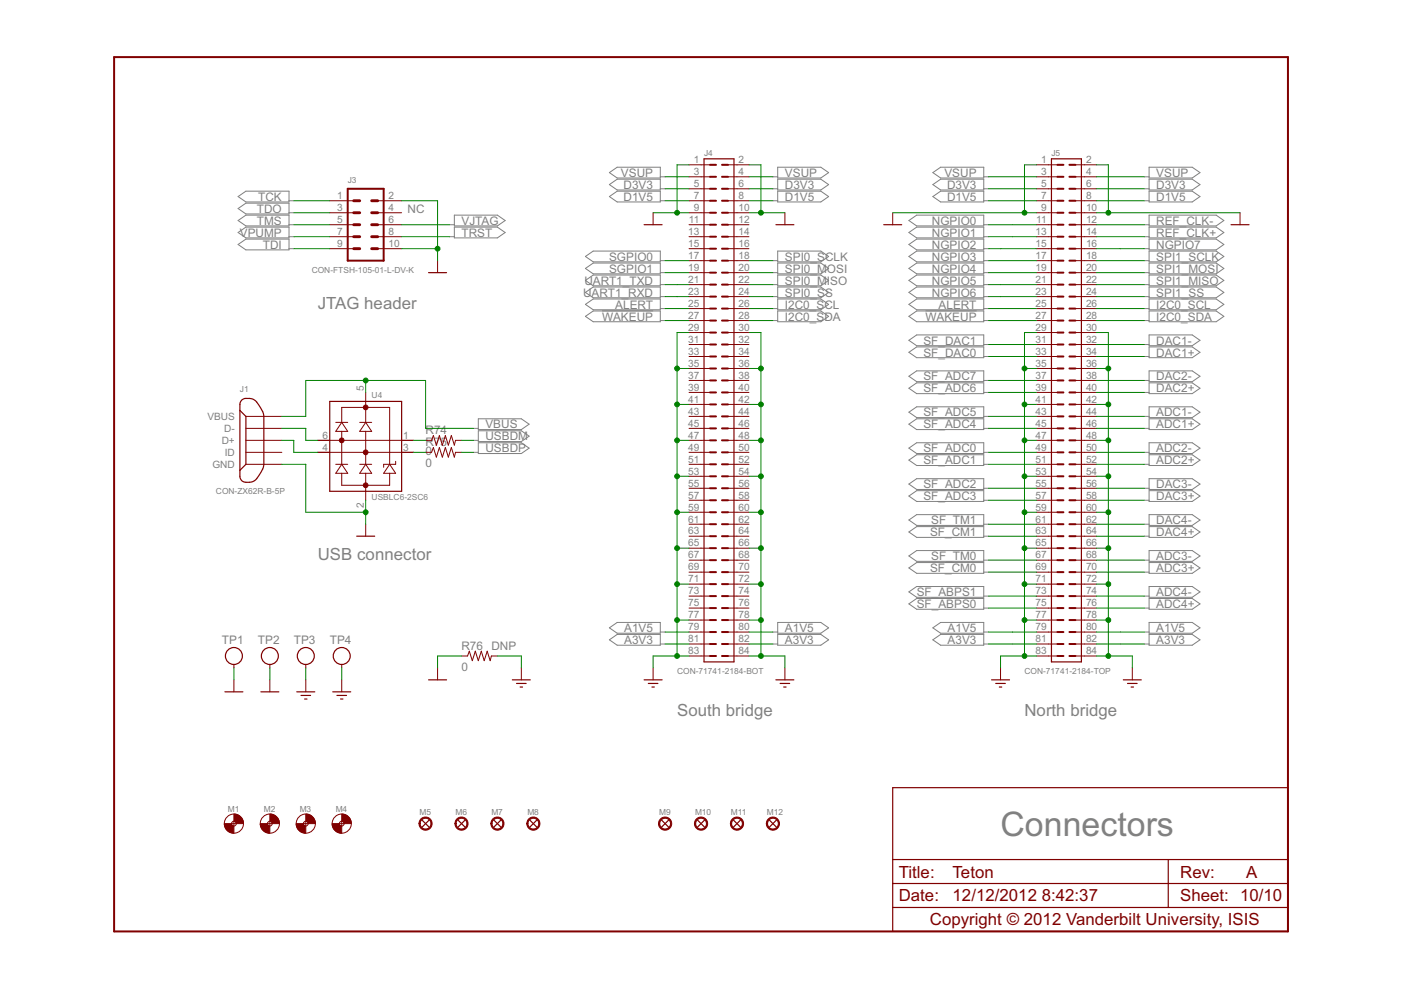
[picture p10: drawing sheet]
<svg xmlns="http://www.w3.org/2000/svg" width="297mm" height="210mm" viewBox="0 0 297 210" stroke-linecap="round" stroke-linejoin="round" font-family="sans-serif">
<g fill="none" stroke="#808080" stroke-width=".21">
<path d="M129.2 36.6l1.7-1.1h9.1v2.2h-9.1zM129.2 39.1l1.7-1.1h9.1v2.3h-9.1zM140 37.5h1M163.9 37.5h1M164.9 35.5h9.1l1.7 1.1-1.7 1.1h-9.1zM164.9 38h9.1l1.7 1.1-1.7 1.2h-9.1zM197.8 36.6l1.6-1.1h9.2v2.2h-9.2zM197.8 39.1l1.6-1.1h9.2v2.3h-9.2zM208.6 37.5h1M242.6 37.5h1M243.6 35.5h9.2l1.6 1.1-1.6 1.1h-9.2zM243.6 38h9.2l1.6 1.1-1.6 1.2h-9.2z"/>
<path d="M50.5 41.7l1.6-1.2h9.2v2.3h-9.2zM50.5 46.8l1.6-1.2h9.2v2.3h-9.2zM50.5 44.2l1.6-1.1h9.2v2.3h-9.2zM50.5 49.3l1.6-1.1h9.2v2.2h-9.2zM50.5 51.8l1.6-1.1h9.2v2.3h-9.2zM61.3 42.6h1M61.3 45.1h1M61.3 47.6h1M61.3 50.2h1M61.3 52.7h1M95.3 47.6h1M95.3 50.2h1"/>
<path d="M96.3 45.6h9.2l1.6 1.2-1.6 1.1h-9.2zM96.3 48.2h9.2l1.6 1.1-1.6 1.1h-9.2zM124.1 54.4l1.7-1.2h14.2v2.3h-14.2zM124.1 56.9l1.7-1.1h14.2v2.3h-14.2zM124.1 59.5l1.7-1.2h14.2v2.3h-14.2zM129.2 41.7l1.7-1.2h9.1v2.3h-9.1zM140 40h1M140 42.6h1M140 55.3h1M140 57.8h1M163.9 40h1M163.9 42.6h1"/>
<path d="M163.9 55.3h1M163.9 57.8h1M164.9 40.5h9.1l1.7 1.2-1.7 1.1h-9.1zM164.9 53.2h9.1l1.7 1.2-1.7 1.1h-9.1zM164.9 55.8h9.1l1.7 1.1-1.7 1.2h-9.1zM164.9 58.3h9.1l1.7 1.2-1.7 1.1h-9.1zM192.7 46.8l1.7-1.2h14.2v2.3h-14.2zM192.7 49.3l1.7-1.1h14.2v2.2h-14.2zM192.7 51.8l1.7-1.1h14.2v2.3h-14.2zM192.7 54.4l1.7-1.2h14.2v2.3h-14.2zM192.7 56.9l1.7-1.1h14.2v2.3h-14.2zM192.7 59.5l1.7-1.2h14.2v2.3h-14.2z"/>
<path d="M197.8 41.7l1.6-1.2h9.2v2.3h-9.2zM208.6 40h1M208.6 42.6h1M208.6 47.6h1M208.6 50.2h1M208.6 52.7h1M208.6 55.3h1M208.6 57.8h1M242.6 40h1M242.6 42.6h1M242.6 47.6h1M242.6 50.2h1"/>
<path d="M242.6 52.7h1M242.6 55.3h1M242.6 57.8h1M243.6 40.5h9.2l1.6 1.2-1.6 1.1h-9.2zM243.6 45.6h14.3l1.6 1.2-1.6 1.1h-14.3zM243.6 48.2h14.3l1.6 1.1-1.6 1.1h-14.3zM243.6 50.7h14.3l1.6 1.1-1.6 1.2h-14.3zM243.6 53.2h14.3l1.6 1.2-1.6 1.1h-14.3zM243.6 55.8h14.3l1.6 1.1-1.6 1.2h-14.3zM243.6 58.3h14.3l1.6 1.2-1.6 1.1h-14.3zM124.1 62l1.7-1.1h14.2v2.2h-14.2zM124.1 64.5l1.7-1.1h14.2v2.3h-14.2z"/>
<path d="M124.1 67.1l1.7-1.2h14.2v2.3h-14.2zM140 65.4h1M140 68h1M140 62.9h1M140 60.3h1M163.9 65.4h1M163.9 68h1M163.9 62.9h1M163.9 60.3h1M164.9 60.9h9.1l1.7 1.1-1.7 1.1h-9.1zM164.9 63.4h9.1l1.7 1.1-1.7 1.2h-9.1zM164.9 65.9h9.1l1.7 1.2-1.7 1.1h-9.1z"/>
<path d="M192.7 62l1.7-1.1h14.2v2.2h-14.2zM192.7 64.5l1.7-1.1h14.2v2.3h-14.2zM192.7 67.1l1.7-1.2h14.2v2.3h-14.2zM192.7 72.2l1.7-1.2h14.2v2.3h-14.2zM192.7 74.7l1.7-1.1h14.2v2.2h-14.2zM192.7 79.8l1.7-1.2h14.2v2.3h-14.2zM208.6 75.6h1M208.6 73h1M208.6 65.4h1M208.6 68h1M208.6 62.9h1M208.6 60.3h1"/>
<path d="M242.6 75.6h1M242.6 73h1M242.6 65.4h1M242.6 68h1M242.6 62.9h1M242.6 60.3h1M243.6 60.9h14.3l1.6 1.1-1.6 1.1h-14.3zM243.6 63.4h14.3l1.6 1.1-1.6 1.2h-14.3zM243.6 65.9h14.3l1.6 1.2-1.6 1.1h-14.3zM243.6 71h9.2l1.6 1.2-1.6 1.1h-9.2zM243.6 73.6h9.2l1.6 1.1-1.6 1.1h-9.2zM243.6 78.6h9.2l1.6 1.2-1.6 1.1h-9.2z"/>
<path d="M100.4 95.9h1M100.4 90.8h1M100.4 93.4h1M101.4 93.9h9.1l1.7 1.1-1.7 1.2h-9.1zM101.4 88.8h9.1l1.7 1.1-1.7 1.2h-9.1zM101.4 91.3h9.1l1.7 1.2-1.7 1.1h-9.1zM192.7 82.3l1.7-1.1h14.2v2.3h-14.2zM192.7 87.4l1.7-1.1h14.2v2.2h-14.2zM192.7 89.9l1.7-1.1h14.2v2.3h-14.2zM192.7 95l1.7-1.1h14.2v2.3h-14.2zM192.7 97.6l1.7-1.2h14.2v2.3h-14.2zM208.6 83.2h1"/>
<path d="M208.6 80.7h1M208.6 98.4h1M208.6 95.9h1M208.6 90.8h1M208.6 88.3h1M242.6 83.2h1M242.6 80.7h1M242.6 98.4h1M242.6 95.9h1M242.6 90.8h1M242.6 88.3h1M243.6 81.2h9.2l1.6 1.1-1.6 1.2h-9.2z"/>
<path d="M243.6 86.3h9.2l1.6 1.1-1.6 1.1h-9.2zM243.6 88.8h9.2l1.6 1.1-1.6 1.2h-9.2zM243.6 93.9h9.2l1.6 1.1-1.6 1.2h-9.2zM243.6 96.4h9.2l1.6 1.2-1.6 1.1h-9.2zM192.7 102.6l1.7-1.1h14.2v2.3h-14.2zM192.7 105.2l1.7-1.2h14.2v2.3h-14.2zM192.7 110.3l1.7-1.2h14.2v2.3h-14.2zM192.7 112.8l1.7-1.1h14.2v2.2h-14.2zM192.7 117.9l1.7-1.2h14.2v2.3h-14.2zM208.6 113.7h1M208.6 111.1h1M208.6 106.1h1"/>
<path d="M208.6 103.5h1M208.6 118.8h1M242.6 113.7h1M242.6 111.1h1M242.6 106.1h1M242.6 103.5h1M242.6 118.8h1M243.6 101.5h9.2l1.6 1.1-1.6 1.2h-9.2zM243.6 104h9.2l1.6 1.2-1.6 1.1h-9.2zM243.6 109.1h9.2l1.6 1.2-1.6 1.1h-9.2zM243.6 111.7h9.2l1.6 1.1-1.6 1.1h-9.2zM243.6 116.7h9.2l1.6 1.2-1.6 1.1h-9.2z"/>
<path d="M243.6 119.3h9.2l1.6 1.1-1.6 1.2h-9.2zM129.2 133.1l1.7-1.1h9.1v2.3h-9.1zM129.2 135.7l1.7-1.2h9.1v2.3h-9.1zM140 136.5h1M140 134h1M163.9 136.5h1M163.9 134h1M164.9 132h9.1l1.7 1.1-1.7 1.2h-9.1zM164.9 134.5h9.1l1.7 1.2-1.7 1.1h-9.1zM192.7 120.4l1.7-1.1h14.2v2.3h-14.2zM192.7 125.5l1.7-1.1h14.2v2.2h-14.2zM192.7 128l1.7-1.1h14.2v2.3h-14.2z"/>
<path d="M197.8 135.7l1.6-1.2h9.2v2.3h-9.2zM197.8 133.1l1.6-1.1h9.2v2.3h-9.2zM208.6 136.5h1M208.6 134h1M208.6 128.9h1M208.6 126.4h1M208.6 121.3h1M242.6 136.5h1M242.6 134h1M242.6 128.9h1M242.6 126.4h1M242.6 121.3h1"/>
<path d="M243.6 124.4h9.2l1.6 1.1-1.6 1.1h-9.2zM243.6 134.5h9.2l1.6 1.2-1.6 1.1h-9.2zM243.6 132h9.2l1.6 1.1-1.6 1.2h-9.2zM243.6 126.9h9.2l1.6 1.1-1.6 1.2h-9.2z"/>
</g>
<g fill="none" stroke="#800000" stroke-width=".25">
<path d="M149.3 33.7h6.3v106.6h-6.3zM222.9 33.7h6.4v106.6h-6.4zM90.9 57.8h3.8M136.6 47.6h3.8M164.5 47.6h3.8M187.4 47.6h3.8M261 47.6h3.8M50.9 87l1.2 1.3v10.1l-1.2 1.3M51.3 84.8a2.56 2.56 0 0 1 3.6 1.1l.8 1.4 .2 1v10.1a6.1 6.1 0 0 1-2.3 3.7 1.91 1.91 0 0 1-2.7-.8v-15.6l.1-.5zM69.9 85.1h15.3v19.1h-15.3zM75.6 113.7h3.8M47.7 146.7h3.8"/>
<path d="M55.3 146.7h3.8M62.9 146.7h3.8M63.8 147.4h2M64.6 148.2h.5M70.5 146.7h3.9M71.4 147.4h2.1M72.2 148.2h.5M90.9 144.1h3.8M108.6 144.1h3.8M109.5 144.9h2M110.3 145.7h.5M136.6 144.1h3.8"/>
<path d="M137.5 144.9h2M138.2 145.7h.5M164.5 144.1h3.8M165.4 144.9h2M166.2 145.7h.5M210.2 144.1h3.8M211.1 144.9h2M211.9 145.7h.5M238.2 144.1h3.8M239.1 144.9h2M239.8 145.7h.5M89.5 173.9l1.5 1.5"/>
<path d="M91 173.9l-1.5 1.5M97.1 173.9l1.5 1.5M98.6 173.9l-1.5 1.5M104.7 173.9l1.5 1.5M106.2 173.9l-1.5 1.5M112.3 173.9l1.5 1.5M113.8 173.9l-1.5 1.5M140.3 173.9l1.5 1.5M141.8 173.9l-1.5 1.5M147.9 173.9l1.5 1.5M149.4 173.9l-1.5 1.5M155.5 173.9l1.5 1.5"/>
<path d="M157 173.9l-1.5 1.5M163.1 173.9l1.5 1.5M164.6 173.9l-1.5 1.5M189.3 167h83.8v30.5h-83.8zM189.3 192.4h83.8M189.3 187.3h83.8M189.3 182.2h83.8M247.7 182.2v10.2"/>
<circle cx="49.6" cy="139.1" r="1.8"/>
<circle cx="57.2" cy="139.1" r="1.8"/>
<circle cx="64.8" cy="139.1" r="1.8"/>
<circle cx="72.5" cy="139.1" r="1.8"/>
</g>
<g fill="none" stroke="#800000" stroke-width=".21">
<path d="M146.1 34.9h4.4M146.1 37.5h4.4M154.3 34.9h4.5M154.3 37.5h4.5M219.8 34.9h4.4M219.8 37.5h4.4M228 34.9h4.5M228 37.5h4.5M69.9 42.6h5.1M69.9 45.1h5.1M69.9 47.6h5.1M69.9 50.2h5.1"/>
<path d="M69.9 52.7h5.1M80.1 42.6h5.1M80.1 45.1h5.1M80.1 47.6h5.1M80.1 50.2h5.1M80.1 52.7h5.1M92.8 55.3v2.5M138.5 45.1v2.5M146.1 40h4.4M146.1 42.6h4.4M146.1 45.1h4.4M146.1 47.6h4.4"/>
<path d="M146.1 50.2h4.4M146.1 52.7h4.4M146.1 55.3h4.4M146.1 57.8h4.4M154.3 40h4.5M154.3 42.6h4.5M154.3 45.1h4.5M154.3 47.6h4.5M154.3 50.2h4.5M154.3 52.7h4.5M154.3 55.3h4.5M154.3 57.8h4.5"/>
<path d="M166.4 45.1v2.5M189.3 45.1v2.5M219.8 40h4.4M219.8 42.6h4.4M219.8 45.1h4.4M219.8 47.6h4.4M219.8 50.2h4.4M219.8 52.7h4.4M219.8 55.3h4.4M219.8 57.8h4.4M228 40h4.5M228 42.6h4.5"/>
<path d="M228 45.1h4.5M228 47.6h4.5M228 50.2h4.5M228 52.7h4.5M228 55.3h4.5M228 57.8h4.5M262.9 45.1v2.5M146.1 60.3h4.4M146.1 62.9h4.4M146.1 65.4h4.4M146.1 68h4.4M146.1 70.5h4.4"/>
<path d="M146.1 73h4.4M146.1 75.6h4.4M146.1 78.1h4.4M154.3 60.3h4.5M154.3 62.9h4.5M154.3 65.4h4.5M154.3 68h4.5M154.3 70.5h4.5M154.3 73h4.5M154.3 75.6h4.5M154.3 78.1h4.5M219.8 60.3h4.4"/>
<path d="M219.8 62.9h4.4M219.8 65.4h4.4M219.8 68h4.4M219.8 70.5h4.4M219.8 73h4.4M219.8 75.6h4.4M219.8 78.1h4.4M228 60.3h4.5M228 62.9h4.5M228 65.4h4.5M228 68h4.5M228 70.5h4.5"/>
<path d="M228 73h4.5M228 75.6h4.5M228 78.1h4.5M52.1 88.3h7.7M52.1 90.8h7.7M52.1 93.4h7.7M52.1 95.9h7.7M52.1 98.4h7.7M67.4 93.4h20.3M67.4 95.9h20.3M71.2 98.4h2.5M71.2 89.6h2.5"/>
<path d="M72.5 89.6l1.2 1.9h-2.5zM72.5 98.4l1.2 2h-2.5zM72.5 89.6v-3.2h10.1v12M72.5 91.5v6.9M76.3 98.4h2.5M76.3 89.6h2.5M77.5 89.6l1.3 1.9h-2.5zM77.5 98.4l1.3 2h-2.5zM77.5 83.2v6.4M77.5 91.5v6.9M82.6 98.4l1.3 2h-2.6zM83.9 97.8v.6h-2.6v.7"/>
<path d="M90.2 93.4h1.3l.4-1 .6 2 .7-2 .6 2 .6-2 .7 2 .6-2 .6 2 .3-1h1.3M90.2 95.9h1.3l.4-1 .6 2 .7-2 .6 2 .6-2 .7 2 .6-2 .6 2 .3-1h1.3M146.1 80.7h4.4M146.1 83.2h4.4M146.1 85.7h4.4M146.1 88.3h4.4M146.1 90.8h4.4M146.1 93.4h4.4M146.1 95.9h4.4M146.1 98.4h4.4M154.3 80.7h4.5M154.3 83.2h4.5"/>
<path d="M154.3 85.7h4.5M154.3 88.3h4.5M154.3 90.8h4.5M154.3 93.4h4.5M154.3 95.9h4.5M154.3 98.4h4.5M219.8 80.7h4.4M219.8 83.2h4.4M219.8 85.7h4.4M219.8 88.3h4.4M219.8 90.8h4.4M219.8 93.4h4.4"/>
<path d="M219.8 95.9h4.4M219.8 98.4h4.4M228 80.7h4.5M228 83.2h4.5M228 85.7h4.5M228 88.3h4.5M228 90.8h4.5M228 93.4h4.5M228 95.9h4.5M228 98.4h4.5M72.5 100.4v2.5h10.1v-2.5M77.5 100.4v5.7"/>
<path d="M77.5 111.1v2.6M146.1 101h4.4M146.1 103.5h4.4M146.1 106.1h4.4M146.1 108.6h4.4M146.1 111.1h4.4M146.1 113.7h4.4M146.1 116.2h4.4M146.1 118.8h4.4M154.3 101h4.5M154.3 103.5h4.5M154.3 106.1h4.5"/>
<path d="M154.3 108.6h4.5M154.3 111.1h4.5M154.3 113.7h4.5M154.3 116.2h4.5M154.3 118.8h4.5M219.8 101h4.4M219.8 103.5h4.4M219.8 106.1h4.4M219.8 108.6h4.4M219.8 111.1h4.4M219.8 113.7h4.4M219.8 116.2h4.4"/>
<path d="M219.8 118.8h4.4M228 101h4.5M228 103.5h4.5M228 106.1h4.5M228 108.6h4.5M228 111.1h4.5M228 113.7h4.5M228 116.2h4.5M228 118.8h4.5M97.9 139.1h1.2l.4-1 .6 2 .7-2 .6 2 .6-2 .7 2 .6-2 .6 2 .3-1h1.3M146.1 121.3h4.4M146.1 123.8h4.4"/>
<path d="M146.1 126.4h4.4M146.1 128.9h4.4M146.1 131.5h4.4M146.1 134h4.4M146.1 136.5h4.4M146.1 139.1h4.4M154.3 121.3h4.5M154.3 123.8h4.5M154.3 126.4h4.5M154.3 128.9h4.5M154.3 131.5h4.5M154.3 134h4.5"/>
<path d="M154.3 136.5h4.5M154.3 139.1h4.5M219.8 121.3h4.4M219.8 123.8h4.4M219.8 126.4h4.4M219.8 128.9h4.4M219.8 131.5h4.4M219.8 134h4.4M219.8 136.5h4.4M219.8 139.1h4.4M228 121.3h4.5M228 123.8h4.5"/>
<path d="M228 126.4h4.5M228 128.9h4.5M228 131.5h4.5M228 134h4.5M228 136.5h4.5M228 139.1h4.5M49.6 140.8v.8M49.6 144.1v2.6M57.2 140.8v.8M57.2 144.1v2.6M64.8 140.8v.8M64.8 144.1v2.6"/>
<path d="M72.5 140.8v.8M72.5 144.1v2.6M92.8 141.6v2.5M110.5 141.6v2.5M138.5 141.6v2.5M166.4 141.6v2.5M212.1 141.6v2.5M240.1 141.6v2.5M49.1 174.6h1M49.6 174.1v1M56.7 174.6h1M57.2 174.1v1"/>
<path d="M64.3 174.6h1M64.8 174.1v1M71.9 174.6h1.1M72.5 174.1v1"/>
<circle cx="49.6" cy="174.6" r="2.03"/>
<circle cx="49.6" cy="174.6" r=".51"/>
<circle cx="57.2" cy="174.6" r="2.03"/>
<circle cx="57.2" cy="174.6" r=".51"/>
<circle cx="64.8" cy="174.6" r="2.03"/>
<circle cx="64.8" cy="174.6" r=".51"/>
<circle cx="72.5" cy="174.6" r="2.03"/>
<circle cx="72.5" cy="174.6" r=".51"/>
</g>
<g fill="none" stroke="#800000" stroke-width=".42">
<path d="M24.2 12.1h248.9v185.4h-248.9zM150.5 34.9h1.3M150.5 37.5h1.3M153.1 34.9h1.2M153.1 37.5h1.2M224.2 34.9h1.3M224.2 37.5h1.3M226.7 34.9h1.3M226.7 37.5h1.3M73.7 40h7.6v15.3h-7.6zM150.5 40h1.3M150.5 42.6h1.3"/>
<path d="M150.5 45.1h1.3M150.5 47.6h1.3M150.5 50.2h1.3M150.5 52.7h1.3M150.5 55.3h1.3M150.5 57.8h1.3M153.1 40h1.2M153.1 42.6h1.2M153.1 45.1h1.2M153.1 47.6h1.2M153.1 50.2h1.2M153.1 52.7h1.2"/>
<path d="M153.1 55.3h1.2M153.1 57.8h1.2M224.2 40h1.3M224.2 42.6h1.3M224.2 45.1h1.3M224.2 47.6h1.3M224.2 50.2h1.3M224.2 52.7h1.3M224.2 55.3h1.3M224.2 57.8h1.3M226.7 40h1.3M226.7 42.6h1.3"/>
<path d="M226.7 45.1h1.3M226.7 47.6h1.3M226.7 50.2h1.3M226.7 52.7h1.3M226.7 55.3h1.3M226.7 57.8h1.3M150.5 60.3h1.3M150.5 62.9h1.3M150.5 65.4h1.3M150.5 68h1.3M150.5 70.5h1.3M150.5 73h1.3"/>
<path d="M150.5 75.6h1.3M150.5 78.1h1.3M153.1 60.3h1.2M153.1 62.9h1.2M153.1 65.4h1.2M153.1 68h1.2M153.1 70.5h1.2M153.1 73h1.2M153.1 75.6h1.2M153.1 78.1h1.2M224.2 60.3h1.3M224.2 62.9h1.3"/>
<path d="M224.2 65.4h1.3M224.2 68h1.3M224.2 70.5h1.3M224.2 73h1.3M224.2 75.6h1.3M224.2 78.1h1.3M226.7 60.3h1.3M226.7 62.9h1.3M226.7 65.4h1.3M226.7 68h1.3M226.7 70.5h1.3M226.7 73h1.3"/>
<path d="M226.7 75.6h1.3M226.7 78.1h1.3M150.5 80.7h1.3M150.5 83.2h1.3M150.5 85.7h1.3M150.5 88.3h1.3M150.5 90.8h1.3M150.5 93.4h1.3M150.5 95.9h1.3M150.5 98.4h1.3M153.1 80.7h1.2M153.1 83.2h1.2"/>
<path d="M153.1 85.7h1.2M153.1 88.3h1.2M153.1 90.8h1.2M153.1 93.4h1.2M153.1 95.9h1.2M153.1 98.4h1.2M224.2 80.7h1.3M224.2 83.2h1.3M224.2 85.7h1.3M224.2 88.3h1.3M224.2 90.8h1.3M224.2 93.4h1.3"/>
<path d="M224.2 95.9h1.3M224.2 98.4h1.3M226.7 80.7h1.3M226.7 83.2h1.3M226.7 85.7h1.3M226.7 88.3h1.3M226.7 90.8h1.3M226.7 93.4h1.3M226.7 95.9h1.3M226.7 98.4h1.3M150.5 101h1.3M150.5 103.5h1.3"/>
<path d="M150.5 106.1h1.3M150.5 108.6h1.3M150.5 111.1h1.3M150.5 113.7h1.3M150.5 116.2h1.3M150.5 118.8h1.3M153.1 101h1.2M153.1 103.5h1.2M153.1 106.1h1.2M153.1 108.6h1.2M153.1 111.1h1.2M153.1 113.7h1.2"/>
<path d="M153.1 116.2h1.2M153.1 118.8h1.2M224.2 101h1.3M224.2 103.5h1.3M224.2 106.1h1.3M224.2 108.6h1.3M224.2 111.1h1.3M224.2 113.7h1.3M224.2 116.2h1.3M224.2 118.8h1.3M226.7 101h1.3M226.7 103.5h1.3"/>
<path d="M226.7 106.1h1.3M226.7 108.6h1.3M226.7 111.1h1.3M226.7 113.7h1.3M226.7 116.2h1.3M226.7 118.8h1.3M150.5 121.3h1.3M150.5 123.8h1.3M150.5 126.4h1.3M150.5 128.9h1.3M150.5 131.5h1.3M150.5 134h1.3"/>
<path d="M150.5 136.5h1.3M150.5 139.1h1.3M153.1 121.3h1.2M153.1 123.8h1.2M153.1 126.4h1.2M153.1 128.9h1.2M153.1 131.5h1.2M153.1 134h1.2M153.1 136.5h1.2M153.1 139.1h1.2M224.2 121.3h1.3M224.2 123.8h1.3"/>
<path d="M224.2 126.4h1.3M224.2 128.9h1.3M224.2 131.5h1.3M224.2 134h1.3M224.2 136.5h1.3M224.2 139.1h1.3M226.7 121.3h1.3M226.7 123.8h1.3M226.7 126.4h1.3M226.7 128.9h1.3M226.7 131.5h1.3M226.7 134h1.3"/>
<path d="M226.7 136.5h1.3M226.7 139.1h1.3"/>
</g>
<path d="M75 47.6h1.3M75 45.1h1.3M75 42.6h1.3M75 52.7h1.3M75 50.2h1.3M78.8 47.6h1.3M78.8 45.1h1.3M78.8 42.6h1.3M78.8 52.7h1.3M78.8 50.2h1.3" fill="none" stroke="#800000" stroke-width=".61"/>
<g fill="#800000" stroke="#800000" stroke-width=".21">
<path d="M49.6 172.6a2.04 2.04 0 0 1 2 2h-1.5l-.2-.4-.3-.1z" fill-rule="evenodd"/>
<path d="M47.6 174.6h1.5l.1 .3 .4 .2v1.6a2 2 0 0 1-2-2.1z" fill-rule="evenodd"/>
<path d="M57.2 172.6a2.04 2.04 0 0 1 2 2h-1.5l-.2-.4-.3-.1z" fill-rule="evenodd"/>
<path d="M55.2 174.6h1.5l.1 .3 .4 .2v1.6a2 2 0 0 1-2-2.1z" fill-rule="evenodd"/>
<path d="M64.8 172.6a2.04 2.04 0 0 1 2.1 2h-1.6l-.1-.3-.4-.2z" fill-rule="evenodd"/>
<path d="M62.8 174.6h1.5l.1 .3 .4 .2v1.6a2 2 0 0 1-2-2.1z" fill-rule="evenodd"/>
<path d="M72.5 172.6a2.04 2.04 0 0 1 2 2h-1.5l-.1-.3-.4-.2z" fill-rule="evenodd"/>
<path d="M70.4 174.6h1.5l.1 .3 .5 .2v1.6a2 2 0 0 1-2.1-2.1z" fill-rule="evenodd"/>
<path d="M89.2 173.7a1.4 1.4 0 0 1 2.2 .2 1.4 1.4 0 0 1-.8 2 1.4 1.4 0 0 1-1.8-1.3h.3a1.14 1.14 0 0 1 1.7-.9 1.14 1.14 0 0 1 .1 1.9 1.14 1.14 0 0 1-1.8-.7v-.3h-.3z" fill-rule="evenodd"/>
<path d="M96.8 173.7a1.4 1.4 0 0 1 2.2 .2 1.4 1.4 0 0 1-.8 2 1.4 1.4 0 0 1-1.7-1.3h.2a1.14 1.14 0 0 1 1.7-.9 1.14 1.14 0 0 1 .1 1.9 1.14 1.14 0 0 1-1.8-.7v-.3h-.2z" fill-rule="evenodd"/>
<path d="M104.4 173.7a1.4 1.4 0 0 1 2.3 .2 1.4 1.4 0 0 1-.9 2.1 1.4 1.4 0 0 1-1.7-1.4h.2a1.15 1.15 0 0 1 1.6-1 1.15 1.15 0 0 1 .3 1.9 1.15 1.15 0 0 1-1.8-.6l-.1-.3h-.2z" fill-rule="evenodd"/>
<path d="M112.1 173.7a1.4 1.4 0 0 1 2.2 .2 1.4 1.4 0 0 1-.9 2.1 1.4 1.4 0 0 1-1.7-1.4h.2a1.15 1.15 0 0 1 1.6-1 1.15 1.15 0 0 1 .3 1.9 1.15 1.15 0 0 1-1.8-.6l-.1-.3h-.2z" fill-rule="evenodd"/>
<path d="M140 173.7a1.4 1.4 0 0 1 2.2 .2 1.4 1.4 0 0 1-.8 2.1 1.4 1.4 0 0 1-1.8-1.4h.3a1.15 1.15 0 0 1 1.6-1 1.15 1.15 0 0 1 .3 1.9 1.15 1.15 0 0 1-1.9-.6v-.3h-.3z" fill-rule="evenodd"/>
<path d="M147.6 173.7a1.4 1.4 0 0 1 2.2 .2 1.4 1.4 0 0 1-.8 2.1 1.4 1.4 0 0 1-1.8-1.4h.3a1.15 1.15 0 0 1 1.6-1 1.15 1.15 0 0 1 .3 1.9 1.15 1.15 0 0 1-1.9-.6v-.3h-.3z" fill-rule="evenodd"/>
<path d="M155.2 173.7a1.4 1.4 0 0 1 2.3 .2 1.4 1.4 0 0 1-.9 2.1 1.4 1.4 0 0 1-1.7-1.4h.2a1.15 1.15 0 0 1 1.6-1 1.15 1.15 0 0 1 .3 1.9 1.15 1.15 0 0 1-1.8-.6l-.1-.3h-.2z" fill-rule="evenodd"/>
<path d="M162.9 173.7a1.39 1.39 0 0 1 2.2 .2 1.39 1.39 0 0 1-.9 2.1 1.39 1.39 0 0 1-1.7-1.4h.2a1.15 1.15 0 0 1 1.6-1 1.15 1.15 0 0 1 .3 1.9 1.15 1.15 0 0 1-1.8-.6l-.1-.3h-.2z" fill-rule="evenodd"/>
<circle cx="77.5" cy="95.9" r=".51"/>
<circle cx="72.5" cy="93.4" r=".51"/>
<circle cx="77.5" cy="86.4" r=".51"/>
<circle cx="77.5" cy="102.9" r=".51"/>
</g>
<g fill="none" stroke="#008000" stroke-width=".21">
<path d="M141 37.5h5.1M146.1 34.9h-2.5v10.2M158.8 37.5h5.1M158.8 34.9h2.5v10.2M209.6 37.5h10.2M219.8 34.9h-2.6v10.2M232.5 37.5h10.1M232.5 34.9h2.5v10.2M62.3 42.6h7.6M62.3 45.1h7.6M62.3 52.7h7.6M62.3 50.2h7.6"/>
<path d="M62.3 47.6h7.6M85.2 42.6h7.6v12.7M85.2 52.7h7.6M85.2 50.2h10.1M85.2 47.6h10.1M138.5 45.1h7.6M141 40h5.1M141 42.6h5.1M141 57.8h5.1M141 55.3h5.1M158.8 40h5.1M158.8 42.6h5.1"/>
<path d="M158.8 45.1h7.6M158.8 57.8h5.1M158.8 55.3h5.1M189.3 45.1h30.5M209.6 40h10.2M209.6 42.6h10.2M209.6 52.7h10.2M209.6 50.2h10.2M209.6 47.6h10.2M209.6 57.8h10.2M209.6 55.3h10.2M232.5 40h10.1"/>
<path d="M232.5 42.6h10.1M232.5 45.1h30.4M232.5 52.7h10.1M232.5 50.2h10.1M232.5 47.6h10.1M232.5 57.8h10.1M232.5 55.3h10.1M141 65.4h5.1M141 68h5.1M141 62.9h5.1M141 60.3h5.1M143.6 78.1h2.5"/>
<path d="M146.1 70.5h-2.5v68.6M158.8 70.5h2.5v68.6M158.8 78.1h2.5M158.8 65.4h5.1M158.8 68h5.1M158.8 62.9h5.1M158.8 60.3h5.1M209.6 75.6h10.2M209.6 73h10.2M209.6 65.4h10.2M209.6 68h10.2M209.6 62.9h10.2"/>
<path d="M209.6 60.3h10.2M217.2 78.1h2.6M219.8 70.5h-2.6v68.6M232.5 70.5h2.5v68.6M232.5 78.1h2.5M232.5 75.6h10.1M232.5 73h10.1M232.5 65.4h10.1M232.5 68h10.1M232.5 62.9h10.1M232.5 60.3h10.1M59.8 98.4h5v10.2h12.7"/>
<path d="M59.8 88.3h5v-7.6h25.4v10.1h10.2M59.8 90.8h5v2.6h2.6M59.8 93.4h2.5v2.5h5.1M77.5 80.7v2.5M87.7 93.4h2.5M87.7 95.9h2.5M97.9 93.4h2.5M97.9 95.9h2.5M143.6 93.4h2.5M143.6 85.7h2.5M158.8 93.4h2.5M158.8 85.7h2.5"/>
<path d="M209.6 98.4h10.2M209.6 83.2h10.2M209.6 80.7h10.2M209.6 90.8h10.2M209.6 88.3h10.2M209.6 95.9h10.2M217.2 93.4h2.6M217.2 85.7h2.6M232.5 98.4h10.1M232.5 93.4h2.5M232.5 85.7h2.5M232.5 83.2h10.1"/>
<path d="M232.5 80.7h10.1M232.5 90.8h10.1M232.5 88.3h10.1M232.5 95.9h10.1M77.5 106.1v5M143.6 108.6h2.5M143.6 101h2.5M143.6 116.2h2.5M158.8 108.6h2.5M158.8 101h2.5M158.8 116.2h2.5M209.6 103.5h10.2"/>
<path d="M209.6 106.1h10.2M209.6 111.1h10.2M209.6 113.7h10.2M209.6 118.8h10.2M217.2 108.6h2.6M217.2 101h2.6M217.2 116.2h2.6M232.5 108.6h2.5M232.5 101h2.5M232.5 116.2h2.5M232.5 103.5h10.1M232.5 106.1h10.1"/>
<path d="M232.5 111.1h10.1M232.5 113.7h10.1M232.5 118.8h10.1M97.9 139.1h-5.1v2.5M105.5 139.1h5v2.5M141 134h5.1M141 136.5h5.1M143.6 131.5h2.5M143.6 123.8h2.5M146.1 139.1h-7.6v2.5M158.8 139.1h7.6v2.5M158.8 134h5.1"/>
<path d="M158.8 136.5h5.1M158.8 131.5h2.5M158.8 123.8h2.5M209.6 134h10.2M209.6 136.5h10.2M209.6 121.3h10.2M209.6 126.4h10.2M209.6 128.9h10.2M217.2 131.5h2.6M217.2 123.8h2.6M219.8 139.1h-7.7v2.5M232.5 139.1h7.6v2.5"/>
<path d="M232.5 134h10.1M232.5 136.5h10.1M232.5 131.5h2.5M232.5 123.8h2.5M232.5 121.3h10.1M232.5 126.4h10.1M232.5 128.9h10.1M49.6 141.6v2.5M57.2 141.6v2.5M64.8 141.6v2.5M72.5 141.6v2.5"/>
</g>
<g fill="#008000" stroke="#008000" stroke-width=".21">
<circle cx="143.6" cy="45.1" r=".51"/>
<circle cx="161.3" cy="45.1" r=".51"/>
<circle cx="217.2" cy="45.1" r=".51"/>
<circle cx="235" cy="45.1" r=".51"/>
<circle cx="77.5" cy="108.6" r=".51"/>
<circle cx="92.8" cy="52.7" r=".51"/>
<circle cx="143.6" cy="139.1" r=".51"/>
<circle cx="143.6" cy="131.5" r=".51"/>
<circle cx="143.6" cy="78.1" r=".51"/>
<circle cx="143.6" cy="85.7" r=".51"/>
<circle cx="143.6" cy="93.4" r=".51"/>
<circle cx="143.6" cy="101" r=".51"/>
<circle cx="143.6" cy="108.6" r=".51"/>
<circle cx="143.6" cy="116.2" r=".51"/>
<circle cx="143.6" cy="123.8" r=".51"/>
<circle cx="161.3" cy="139.1" r=".51"/>
<circle cx="161.3" cy="131.5" r=".51"/>
<circle cx="161.3" cy="123.8" r=".51"/>
<circle cx="161.3" cy="116.2" r=".51"/>
<circle cx="161.3" cy="108.6" r=".51"/>
<circle cx="161.3" cy="101" r=".51"/>
<circle cx="161.3" cy="93.4" r=".51"/>
<circle cx="161.3" cy="85.7" r=".51"/>
<circle cx="161.3" cy="78.1" r=".51"/>
<circle cx="217.2" cy="139.1" r=".51"/>
<circle cx="217.2" cy="78.1" r=".51"/>
<circle cx="217.2" cy="85.7" r=".51"/>
<circle cx="217.2" cy="93.4" r=".51"/>
<circle cx="217.2" cy="101" r=".51"/>
<circle cx="217.2" cy="108.6" r=".51"/>
<circle cx="217.2" cy="116.2" r=".51"/>
<circle cx="217.2" cy="123.8" r=".51"/>
<circle cx="217.2" cy="131.5" r=".51"/>
<circle cx="235" cy="123.8" r=".51"/>
<circle cx="235" cy="116.2" r=".51"/>
<circle cx="235" cy="108.6" r=".51"/>
<circle cx="235" cy="101" r=".51"/>
<circle cx="235" cy="93.4" r=".51"/>
<circle cx="235" cy="85.7" r=".51"/>
<circle cx="235" cy="78.1" r=".51"/>
<circle cx="235" cy="139.1" r=".51"/>
<circle cx="235" cy="131.5" r=".51"/>
<circle cx="77.5" cy="80.7" r=".51"/>
</g>
<text font-size="8" fill="#808080" x="212.1" y="177.2">Connectors</text>
<g font-size="4" fill="#808080">
<text x="67.4" y="65.4">JTAG header</text>
<text x="67.4" y="118.8">USB connector</text>
<text x="143.6" y="151.8">South bridge</text>
<text x="217.2" y="151.8">North bridge</text>
</g>
<g font-size="4" fill="#800000">
<text x="190.5" y="191.1">Date:</text>
<text x="190.5" y="186.1">Title:</text>
<text x="202" y="191.1">12/12/2012</text>
<text x="202" y="186.1">Teton</text>
<text x="220.9" y="191.1">8:42:37</text>
<text x="250.2" y="191.1">Sheet: 10/10</text>
<text x="250.2" y="186.1">Rev:</text>
<text x="264.2" y="186.1">A</text>
<text x="197.1" y="196.2">Copyright © 2012 Vanderbilt University, ISIS</text>
</g>
<g font-size="2.8" fill="#808080">
<text x="131.7" y="37.5">VSUP</text>
<text x="132.2" y="40">D3V3</text>
<text x="166.4" y="37.5">VSUP</text>
<text x="166.4" y="40">D3V3</text>
<text x="200.2" y="37.5">VSUP</text>
<text x="200.8" y="40">D3V3</text>
<text x="245.1" y="37.5">VSUP</text>
<text x="245.1" y="40">D3V3</text>
<text x="54.5" y="47.7">TMS</text>
<text x="54.5" y="45.1">TDO</text>
<text x="54.7" y="42.6">TCK</text>
<text x="86.4" y="45.1">NC</text>
<text x="97.8" y="47.7">VJTAG</text>
<text x="132.2" y="42.6">D1V5</text>
<text x="166.4" y="42.6">D1V5</text>
<text x="197.6" y="47.7">NGPIO0</text>
<text x="200.8" y="42.6">D1V5</text>
<text x="245.1" y="42.6">D1V5</text>
<text x="245.1" y="47.7">REF_CLK-</text>
<text x="50.9" y="50.2">VPUMP</text>
<text x="55.7" y="52.7">TDI</text>
<text x="97.8" y="50.2">TRST</text>
<text x="197.6" y="52.7">NGPIO2</text>
<text x="197.6" y="50.2">NGPIO1</text>
<text x="245.1" y="50.2">REF_CLK+</text>
<text x="245.1" y="52.7">NGPIO7</text>
<text x="129.1" y="55.3">SGPIO0</text>
<text x="129.1" y="57.8">SGPIO1</text>
<text x="166.4" y="55.3">SPI0_SCLK</text>
<text x="166.4" y="57.8">SPI0_MOSI</text>
<text x="197.6" y="57.8">NGPIO4</text>
<text x="197.6" y="55.3">NGPIO3</text>
<text x="245.1" y="57.8">SPI1_MOSI</text>
<text x="245.1" y="55.3">SPI1_SCLK</text>
<text x="123.6" y="62.9">UART1_RXD</text>
<text x="123.9" y="60.3">UART1_TXD</text>
<text x="130.4" y="65.4">ALERT</text>
<text x="166.4" y="65.4">I2C0_SCL</text>
<text x="166.4" y="60.3">SPI0_MISO</text>
<text x="166.4" y="62.9">SPI0_SS</text>
<text x="197.6" y="60.3">NGPIO5</text>
<text x="197.6" y="62.9">NGPIO6</text>
<text x="199" y="65.4">ALERT</text>
<text x="245.1" y="65.4">I2C0_SCL</text>
<text x="245.1" y="62.9">SPI1_SS</text>
<text x="245.1" y="60.3">SPI1_MISO</text>
<text x="127.7" y="68">WAKEUP</text>
<text x="166.4" y="68">I2C0_SDA</text>
<text x="196.2" y="68">WAKEUP</text>
<text x="245.1" y="68">I2C0_SDA</text>
<text x="195.8" y="73">SF_DAC1</text>
<text x="195.8" y="75.6">SF_DAC0</text>
<text x="245.1" y="75.6">DAC1+</text>
<text x="245.1" y="73">DAC1-</text>
<text x="195.8" y="83.2">SF_ADC6</text>
<text x="195.8" y="80.7">SF_ADC7</text>
<text x="245.1" y="83.2">DAC2+</text>
<text x="245.1" y="80.7">DAC2-</text>
<text x="195.8" y="88.3">SF_ADC5</text>
<text x="245.1" y="88.3">ADC1-</text>
<text x="90.2" y="92.1">R74</text>
<text x="90.2" y="94.6">R75</text>
<text x="102.9" y="90.8">VBUS</text>
<text x="102.9" y="93.4">USBDM</text>
<text x="102.9" y="95.9">USBDP</text>
<text x="195.8" y="90.8">SF_ADC4</text>
<text x="195.8" y="95.9">SF_ADC0</text>
<text x="245.1" y="90.8">ADC1+</text>
<text x="245.1" y="95.9">ADC2-</text>
<text x="90.2" y="96.5">0</text>
<text x="90.2" y="99.1">0</text>
<text x="195.8" y="98.4">SF_ADC1</text>
<text x="245.1" y="98.4">ADC2+</text>
<text x="195.8" y="106.1">SF_ADC3</text>
<text x="195.8" y="103.5">SF_ADC2</text>
<text x="245.1" y="103.5">DAC3-</text>
<text x="245.1" y="106.1">DAC3+</text>
<text x="197.2" y="113.7">SF_CM1</text>
<text x="197.4" y="111.1">SF_TM1</text>
<text x="245.1" y="111.1">DAC4-</text>
<text x="245.1" y="113.7">DAC4+</text>
<text x="197.4" y="118.8">SF_TM0</text>
<text x="245.1" y="118.8">ADC3-</text>
<text x="197.2" y="121.3">SF_CM0</text>
<text x="245.1" y="121.3">ADC3+</text>
<text x="194.4" y="126.4">SF_ABPS1</text>
<text x="194.4" y="128.9">SF_ABPS0</text>
<text x="245.1" y="126.4">ADC4-</text>
<text x="245.1" y="128.9">ADC4+</text>
<text x="47.1" y="136.5">TP1</text>
<text x="54.7" y="136.5">TP2</text>
<text x="62.3" y="136.5">TP3</text>
<text x="69.9" y="136.5">TP4</text>
<text x="97.8" y="137.8">R76 DNP</text>
<text x="132.3" y="134">A1V5</text>
<text x="132.3" y="136.5">A3V3</text>
<text x="166.4" y="134">A1V5</text>
<text x="166.4" y="136.5">A3V3</text>
<text x="200.9" y="134">A1V5</text>
<text x="200.9" y="136.5">A3V3</text>
<text x="245.1" y="134">A1V5</text>
<text x="245.1" y="136.5">A3V3</text>
<text x="97.8" y="142.3">0</text>
</g>
<g font-size="2.4" fill="#808080">
<text x="147.1" y="34.6">1</text>
<text x="156.6" y="34.6">2</text>
<text x="220.7" y="34.6">1</text>
<text x="230.3" y="34.6">2</text>
<text x="147.1" y="37.1">3</text>
<text x="147.1" y="39.7">5</text>
<text x="156.6" y="37.1">4</text>
<text x="156.6" y="39.7">6</text>
<text x="220.7" y="37.1">3</text>
<text x="220.7" y="39.7">5</text>
<text x="230.3" y="37.1">4</text>
<text x="230.3" y="39.7">6</text>
<text x="71.5" y="42.2">1</text>
<text x="71.5" y="44.8">3</text>
<text x="71.5" y="47.3">5</text>
<text x="82.4" y="42.2">2</text>
<text x="82.4" y="44.8">4</text>
<text x="82.4" y="47.3">6</text>
<text x="146.1" y="47.3">11</text>
<text x="147.1" y="42.2">7</text>
<text x="147.1" y="44.8">9</text>
<text x="156.6" y="42.2">8</text>
<text x="156.6" y="44.8">10</text>
<text x="156.6" y="47.3">12</text>
<text x="219.7" y="47.3">11</text>
<text x="220.7" y="42.2">7</text>
<text x="220.7" y="44.8">9</text>
<text x="230.3" y="42.2">8</text>
<text x="230.3" y="44.8">10</text>
<text x="230.3" y="47.3">12</text>
<text x="71.5" y="49.8">7</text>
<text x="71.5" y="52.4">9</text>
<text x="82.4" y="49.8">8</text>
<text x="82.4" y="52.4">10</text>
<text x="145.9" y="49.8">13</text>
<text x="145.9" y="52.4">15</text>
<text x="156.6" y="49.8">14</text>
<text x="156.6" y="52.4">16</text>
<text x="219.6" y="49.8">13</text>
<text x="219.6" y="52.4">15</text>
<text x="230.3" y="49.8">14</text>
<text x="230.3" y="52.4">16</text>
<text x="145.9" y="54.9">17</text>
<text x="145.9" y="57.5">19</text>
<text x="145.9" y="60">21</text>
<text x="156.6" y="54.9">18</text>
<text x="156.6" y="57.5">20</text>
<text x="156.6" y="60">22</text>
<text x="219.6" y="54.9">17</text>
<text x="219.6" y="57.5">19</text>
<text x="219.6" y="60">21</text>
<text x="230.3" y="54.9">18</text>
<text x="230.3" y="57.5">20</text>
<text x="230.3" y="60">22</text>
<text x="145.9" y="62.5">23</text>
<text x="145.9" y="65.1">25</text>
<text x="156.6" y="62.5">24</text>
<text x="156.6" y="65.1">26</text>
<text x="219.6" y="62.5">23</text>
<text x="219.6" y="65.1">25</text>
<text x="230.3" y="62.5">24</text>
<text x="230.3" y="65.1">26</text>
<text x="145.9" y="67.6">27</text>
<text x="145.9" y="70.2">29</text>
<text x="156.6" y="67.6">28</text>
<text x="156.6" y="70.2">30</text>
<text x="219.6" y="67.6">27</text>
<text x="219.6" y="70.2">29</text>
<text x="230.3" y="67.6">28</text>
<text x="230.3" y="70.2">30</text>
<text x="145.9" y="72.7">31</text>
<text x="145.9" y="75.2">33</text>
<text x="145.9" y="77.8">35</text>
<text x="156.6" y="72.7">32</text>
<text x="156.6" y="75.2">34</text>
<text x="156.6" y="77.8">36</text>
<text x="219.6" y="72.7">31</text>
<text x="219.6" y="75.2">33</text>
<text x="219.6" y="77.8">35</text>
<text x="230.3" y="72.7">32</text>
<text x="230.3" y="75.2">34</text>
<text x="230.3" y="77.8">36</text>
<text x="77.2" y="82.9" transform="rotate(-90 77.2 82.9)">5</text>
<text x="145.9" y="80.3">37</text>
<text x="145.9" y="82.9">39</text>
<text x="156.6" y="80.3">38</text>
<text x="156.6" y="82.9">40</text>
<text x="219.6" y="80.3">37</text>
<text x="219.6" y="82.9">39</text>
<text x="230.3" y="80.3">38</text>
<text x="230.3" y="82.9">40</text>
<text x="44" y="89">VBUS</text>
<text x="145.9" y="85.4">41</text>
<text x="145.9" y="87.9">43</text>
<text x="156.6" y="85.4">42</text>
<text x="156.6" y="87.9">44</text>
<text x="219.6" y="85.4">41</text>
<text x="219.6" y="87.9">43</text>
<text x="230.3" y="85.4">42</text>
<text x="230.3" y="87.9">44</text>
<text x="47" y="94.1">D+</text>
<text x="47.5" y="91.6">D-</text>
<text x="68.4" y="93">6</text>
<text x="68.4" y="95.5">4</text>
<text x="85.5" y="93">1</text>
<text x="85.5" y="95.5">3</text>
<text x="145.9" y="90.5">45</text>
<text x="145.9" y="93">47</text>
<text x="145.9" y="95.5">49</text>
<text x="156.6" y="90.5">46</text>
<text x="156.6" y="93">48</text>
<text x="156.6" y="95.5">50</text>
<text x="219.6" y="90.5">45</text>
<text x="219.6" y="93">47</text>
<text x="219.6" y="95.5">49</text>
<text x="230.3" y="90.5">46</text>
<text x="230.3" y="93">48</text>
<text x="230.3" y="95.5">50</text>
<text x="45" y="99.2">GND</text>
<text x="47.7" y="96.7">ID</text>
<text x="145.9" y="98.1">51</text>
<text x="145.9" y="100.6">53</text>
<text x="156.6" y="98.1">52</text>
<text x="156.6" y="100.6">54</text>
<text x="219.6" y="98.1">51</text>
<text x="219.6" y="100.6">53</text>
<text x="230.3" y="98.1">52</text>
<text x="230.3" y="100.6">54</text>
<text x="77.2" y="107.6" transform="rotate(-90 77.2 107.6)">2</text>
<text x="145.9" y="103.2">55</text>
<text x="145.9" y="105.7">57</text>
<text x="156.6" y="103.2">56</text>
<text x="156.6" y="105.7">58</text>
<text x="219.6" y="103.2">55</text>
<text x="219.6" y="105.7">57</text>
<text x="230.3" y="103.2">56</text>
<text x="230.3" y="105.7">58</text>
<text x="145.9" y="108.2">59</text>
<text x="145.9" y="110.8">61</text>
<text x="145.9" y="113.3">63</text>
<text x="156.6" y="108.2">60</text>
<text x="156.6" y="110.8">62</text>
<text x="156.6" y="113.3">64</text>
<text x="219.6" y="108.2">59</text>
<text x="219.6" y="110.8">61</text>
<text x="219.6" y="113.3">63</text>
<text x="230.3" y="108.2">60</text>
<text x="230.3" y="110.8">62</text>
<text x="230.3" y="113.3">64</text>
<text x="145.9" y="115.9">65</text>
<text x="145.9" y="118.4">67</text>
<text x="156.6" y="115.9">66</text>
<text x="156.6" y="118.4">68</text>
<text x="219.6" y="115.9">65</text>
<text x="219.6" y="118.4">67</text>
<text x="230.3" y="115.9">66</text>
<text x="230.3" y="118.4">68</text>
<text x="145.9" y="120.9">69</text>
<text x="145.9" y="123.5">71</text>
<text x="156.6" y="120.9">70</text>
<text x="156.6" y="123.5">72</text>
<text x="219.6" y="120.9">69</text>
<text x="219.6" y="123.5">71</text>
<text x="230.3" y="120.9">70</text>
<text x="230.3" y="123.5">72</text>
<text x="145.9" y="126">73</text>
<text x="145.9" y="128.6">75</text>
<text x="145.9" y="131.1">77</text>
<text x="156.6" y="126">74</text>
<text x="156.6" y="128.6">76</text>
<text x="156.6" y="131.1">78</text>
<text x="219.6" y="126">73</text>
<text x="219.6" y="128.6">75</text>
<text x="219.6" y="131.1">77</text>
<text x="230.3" y="126">74</text>
<text x="230.3" y="128.6">76</text>
<text x="230.3" y="131.1">78</text>
<text x="145.9" y="133.6">79</text>
<text x="145.9" y="136.2">81</text>
<text x="156.6" y="133.6">80</text>
<text x="156.6" y="136.2">82</text>
<text x="219.6" y="133.6">79</text>
<text x="219.6" y="136.2">81</text>
<text x="230.3" y="133.6">80</text>
<text x="230.3" y="136.2">82</text>
<text x="145.9" y="138.7">83</text>
<text x="156.6" y="138.7">84</text>
<text x="219.6" y="138.7">83</text>
<text x="230.3" y="138.7">84</text>
</g>
<g font-size="2" fill="#808080">
<text x="149.3" y="33">J4</text>
<text x="222.9" y="33">J5</text>
<text x="73.7" y="38.8">J3</text>
<text x="66.1" y="57.8">CON-FTSH-105-01-L-DV-K</text>
<text x="50.9" y="83.2">J1</text>
<text x="78.8" y="84.5">U4</text>
<text x="45.8" y="104.8">CON-ZX62R-B-5P</text>
<text x="78.8" y="106.1">USBLC6-2SC6</text>
<text x="143.6" y="142.9">CON-71741-2184-BOT</text>
<text x="217.2" y="142.9">CON-71741-2184-TOP</text>
<text x="48.3" y="172.1">M1</text>
<text x="55.9" y="172.1">M2</text>
<text x="63.6" y="172.1">M3</text>
<text x="71.2" y="172.1">M4</text>
<text x="89" y="172.7">M5</text>
<text x="96.6" y="172.7">M6</text>
<text x="104.2" y="172.7">M7</text>
<text x="111.8" y="172.7">M8</text>
<text x="139.7" y="172.7">M9</text>
<text x="147.4" y="172.7">M10</text>
<text x="155" y="172.7">M11</text>
<text x="162.6" y="172.7">M12</text>
</g>
</svg>
